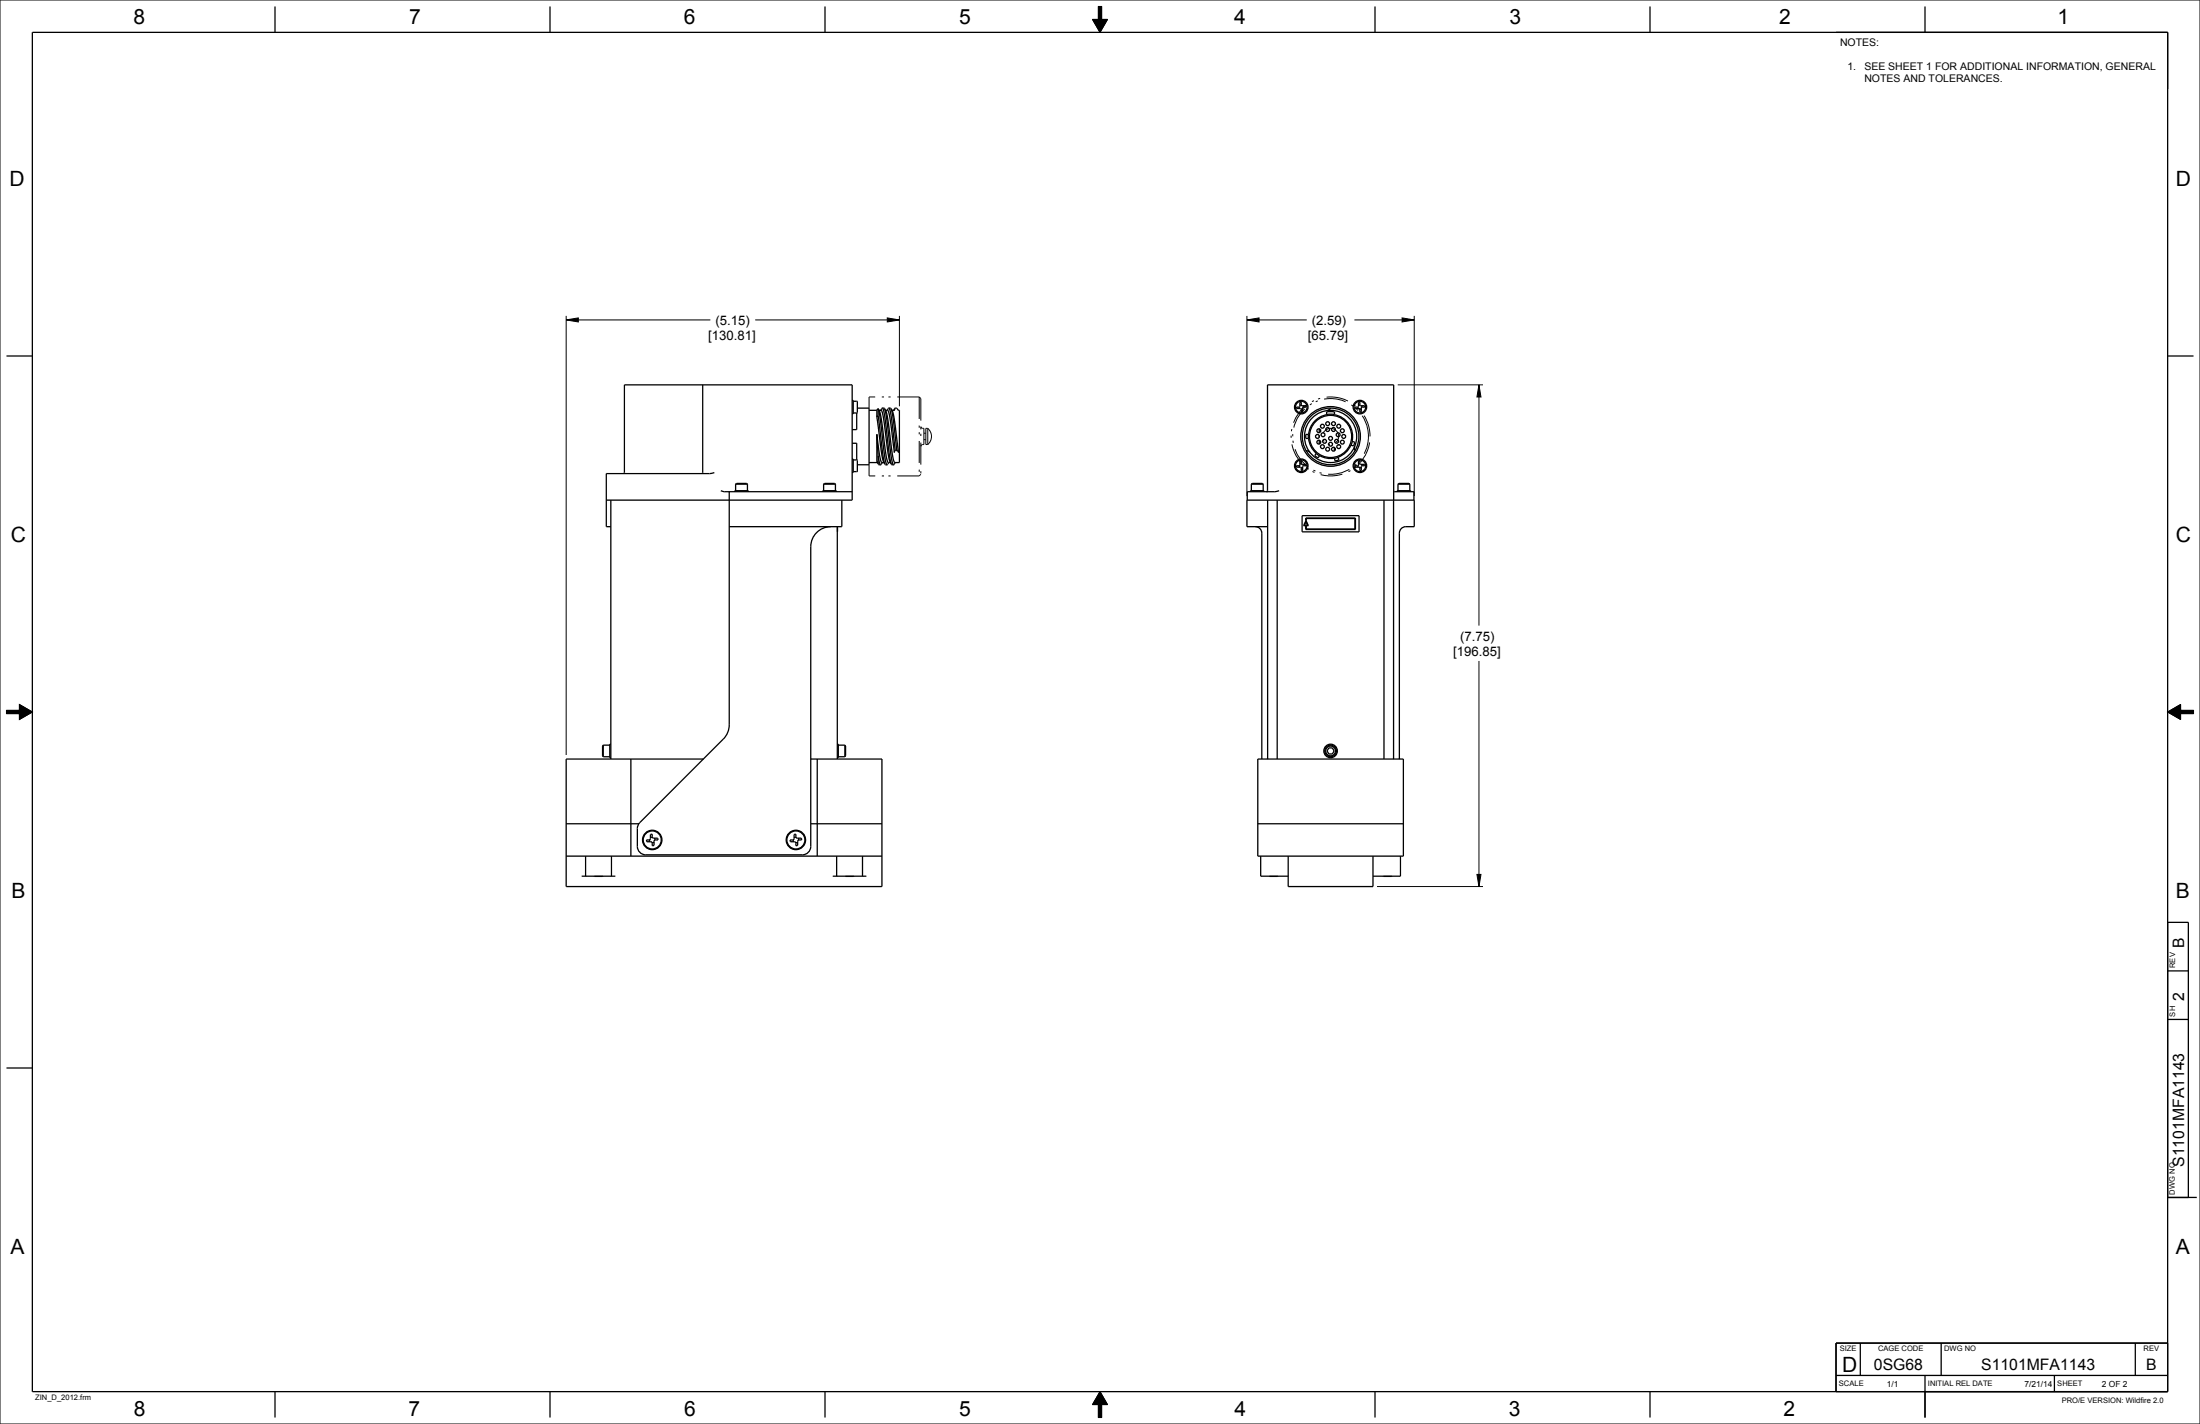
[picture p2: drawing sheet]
<svg xmlns="http://www.w3.org/2000/svg" width="864mm" height="559mm" viewBox="0 0 864 559" stroke-linecap="round" stroke-linejoin="round" font-family="sans-serif">
<g fill="none" stroke="#000" stroke-width=".39">
<path d="M0 0h863.6v558.8h-863.6zM431.2 2.5h1.2v5.1h2.3l-2.9 5.1-2.9-5.1h2.3zM222.2 125.5l4.8-.7v1.5zM222.2 124v172.3M222.2 125.5h56.7M296.4 125.5h56.7M348.3 124.8l4.8 .7-4.8 .8zM353.1 124v35.4M489.5 125.5l4.7-.7v1.5zM489.5 125.5h23.5M489.5 124v70.7M531.7 125.5h23.5"/>
<path d="M550.4 124.8l4.8 .7-4.8 .8zM555.2 124v70.7M548.7 151h33.4M580.6 151l.8 4.8h-1.6zM580.6 151v94.5M580.6 259.4v88.5M2.5 278.8h5.1v-2.3l5.1 2.9-5.1 2.9v-2.3h-5.1zM850.9 279.4l5.1-2.9v2.3h5.1v1.2h-5.1v2.3zM540.5 347.9h41.6M579.8 343.1h1.6l-.8 4.8zM431.8 546.1l2.9 5.1h-2.3v5.1h-1.2v-5.1h-2.3z"/>
</g>
<path d="M431.2 2.5h1.2v5.1h2.3l-2.9 5.1-2.9-5.1h2.3zM222.2 125.5l4.8-.7v1.5zM348.3 124.8l4.8 .7-4.8 .8zM489.5 125.5l4.7-.7v1.5zM550.4 124.8l4.8 .7-4.8 .8zM580.6 151l.8 4.8h-1.6zM850.9 279.4l5.1-2.9v2.3h5.1v1.2h-5.1v2.3zM2.5 278.8h5.1v-2.3l5.1 2.9-5.1 2.9v-2.3h-5.1zM579.8 343.1h1.6l-.8 4.8zM431.8 546.1l2.9 5.1h-2.3v5.1h-1.2v-5.1h-2.3z" fill="#000"/>
<g fill="none" stroke="#000" stroke-width=".51">
<path d="M12.7 12.7h838.2v533.4h-838.2zM107.9 2.5v10.2M215.9 2.5v10.2M323.8 2.5v10.2M539.8 2.5v10.2M647.7 2.5v10.2M755.6 2.5v10.2M2.5 139.7h10.2M850.9 139.7h10.2M275.8 151v34.5l-.2 .3M334.5 157.1h.4v5.3h-.4M334.9 157.5h1.4l.2 .2v4.1l-.2 .3"/>
<path d="M510 159.8l.2 .5M510.3 157.9l.5-.1 .2 1.4h1.7v.6l-1.3 .1v1.7l-.6 .1-.2-1.3-1.6-.1-.1-.5 1.3-.2zM510.8 158.9l-.5 .2M511.4 159.2l.2 .6M533 159.8l.2 .5M533.3 157.9l.5-.1 .2 1.4h1.7l.1 .6-1.4 .1v1.7l-.6 .1-.1-1.3-1.7-.1-.1-.5 1.3-.2zM533.8 158.9l-.5 .2M534.4 159.2l.2 .6M334.5 174h1.8v6.5M334.9 162.1h1.4M336.3 162.1v6.5h-1.8M336.5 160.2h4.7v22.2h-4.7"/>
<path d="M341.2 161h3M344.2 163.7l1.8 14a8.6 8.6 0 0 0 1.3 4.4M344.2 170.5l.5 8.3M344.2 170.5l1.4 9.9 .5 1.1h.9M344.2 161v2.7M344.2 170.5v10.5M344.6 160.3l-.4 .7M344.7 160.4h.1M344.7 160.4v.1M344.7 163l1.8 15.1 .8 4M344.7 178.8l.5 2.7 .5 .9M344.7 163l-.5 .7"/>
<path d="M344.7 160.4v2.6M344.7 178.8v3M344.7 160.5l.8 3.9 1.8 14.8 .5 2.4 .4 .8M344.7 160.5a14.7 14.7 0 0 1 1.7 7.2l1.7 12.3 .5 1.4 .9 .1M345.1 161l.9 .1 .5 1.4 1.8 13.2a13.3 13.3 0 0 0 1.6 6.4M346.3 160.2l.9 .1M346.3 160.2l-.6 .8M346.3 160.2l.5 .8 .5 2.3 1.8 14.8 .8 4M347.2 160.3l.1 .2M347.3 160.5l.8 3.9 1.7 14.8 .5 2.4 .5 .8M347.3 160.5a14.8 14.8 0 0 1 1.6 7.2l1.9 13 .4 .8h1.9v-20.5h-.5M347.6 161l.9 .1 .5 1.1 2.1 15.4 .3-.8"/>
<path d="M348.9 160.2l-.6 .8M348.9 160.2l.8 .1M348.9 160.2l.5 .8 .4 2.4 1.6 13.4M349.7 160.3l.7 1.4 .5 2.2 1.8 13.7-.6-.8M349.7 160.3l.1 .2M349.8 160.5h.1M349.8 160.5l.8 4 1.5 12.3M351.3 160.2l-.5 .8M351.3 160.2h.1M351.4 160.2l-.3 .9-1-.1M351.4 160.2h-.1M351.4 160.2h.7l.5 .8"/>
<path d="M351.4 176.8h.7M352.6 161l.1 .1M511.4 160.4l-.6 .2M512.7 176.8l1.5 .8M513.6 170.5v1.6M513.7 170.5h-1.1v.8v.8h1.1M513.7 172.1a8.7 8.7 0 0 0 3 5.8M516.7 177.9l1.3 1M516.7 177.9l-.6 .9 .6 .5 .7 .4 .6-.9M517.9 168.3v1.5M517.9 171v.5M517.9 172.8v1.4"/>
<path d="M520.8 162.7v-1.1l1.5-.1 1.5 .1v1.1a8.7 8.7 0 0 1 7 10.5l1 .3-.2 .8-.3 .7-1-.3a8.7 8.7 0 0 1-5 4.7l.3 1.1-.8 .2-.7 .2-.3-1.1a8.7 8.7 0 0 1-5.8-1M520.8 162.7a8.7 8.7 0 0 0-7.1 7.8M522.3 160.2l-1.4 .9M523.8 175.6v1.4M523.8 162.7h-3M525.3 174.6h.4M525.3 179.5l-1.5 .4M530.8 173.2l-.4 1.5M531.8 175.1l.1 1.7M534.4 160.4l-.6 .2M239.8 196.3v101.6M244.9 185.8l.2-.3v-34.5h89.4v45.3h-96.5"/>
<path d="M280.4 185.5l-1.9 .3h-40.5v20.9h1.8M283 192.6l1.5 .4h50M286.3 193v91.4a7.9 7.9 0 0 1-2.3 5.6l-33.2 33.2-.6 1.9v7.1a3.3 3.3 0 0 0 3.3 3.3h61.5a3.3 3.3 0 0 0 3.3-3.3v-117.7a7.9 7.9 0 0 1 7.8-7.8M288.4 193v-.4h5.3v.4M288.8 190l.3-.3h4l.3 .3M288.8 190v2.6M288.8 190h4.6M293.4 190v2.6M323 193v-.4h5.3v.4M323.3 190l.3-.3h4l.4 .3M323.3 190v2.6M323.3 190h4.7"/>
<path d="M328 190v2.6M330.5 196.3v10.4h-44.2M334.5 180.1h.4v5.3h-.4M334.9 180.5h1.4M336.3 180.5l.2 .2v4.1l-.2 .3h-1.4M341.2 181.5h3.3M344.2 181l.5 .8M344.2 181l.6 1.1M344.7 181.8l.1 .3M344.8 182.1l.2 .3h.7M346.3 181.5l-.6 .9M347.3 182.1h.1"/>
<path d="M347.3 182.1l.3 .3h.6M348.5 182.2l-.3 .2M348.9 181.5l-.4 .6M349.9 182.1l.2 .3h.7M351.4 181.5l-.6 .9M490.9 193v-.4h5.3v.4M491.2 190h4.7M491.2 190l.3-.3h4l.4 .3M491.2 190v2.6M495.9 190v2.6M497.2 193l.3-.4v-41.6h49.6v45.3M497.6 196.3v101.6"/>
<path d="M501.4 196.3v101.6M502.1 192.6l-1.8 .4h-10.7v3.3M510 182.8l.2 .5M510.8 181.9v-1.1l-.5 .1-.1 1.7-1.3 .2 .1 .5h1.5l.3 .3M510.8 181.9l.3 .3h1.6v.6l-1.3 .1v1.7l-.6 .1v-1.1M510.8 181.9l-.5 .3M511.4 183.4l-.6 .2M511.4 182.2l.2 .6M532.9 182.8h-1l.1 .5h1.5l.3 .3M533 182.8l.2 .5M533.8 181.9v-1.1l-.5 .1v1.5l-.4 .4M533.8 181.9l.4 .3h1.5l.1 .6-1.4 .1v1.7l-.6 .1v-1.1"/>
<path d="M533.8 181.9l-.5 .3M534.4 183.4l-.6 .2M534.4 182.2l.2 .6M543.3 196.3v101.6M547 196.3v101.6M547.1 192.6l.4 .4h7.5v3.3M548.4 193v-.4h5.3v.4M548.8 190h4.6M548.8 190l.3-.3h4l.3 .3M548.8 190v2.6M553.4 190v2.6M328.7 206.7v91.2"/>
<path d="M328.8 206.7l-.1 2M492.8 206.7l1.1 .2 .9 .7 .5 1.6v88.7M497.6 206.7h-8.1v-10.4h65.7v10.4l-4.5 .2-1.1 1.2-.3 1.1v88.7M511.1 202.4h22.4v6.3h-22.4zM512.6 203.3h19.5v4.5h-19.5v-1.5h-.9l1-2 .9 2h-.8v1.3h19.1v-4.1h-19.1v.8h-.2zM512.7 204.7l.6 1.4h-1.3zM236.8 292.4l-.3 .4v3.8l.3 .4M236.8 292.4v4.6M236.8 297h2.6M236.8 292.4h2.6M239.8 292h-.4v5.3h.4M247.6 297.9v38.1"/>
<path d="M276.1 297.9h-53.9v50h124v-50h-27.9M320.8 297.9v38.1M328.7 292h.4v5.3h-.4M329.1 297h2.5M329.1 292.4h2.5M331.6 292.4l.3 .4v3.8l-.3 .4M331.6 292.4v4.6M493.7 297.9h57.2v38.1h-57.2zM521.6 293.5h1.4l.7 1.2-.7 1.2h-1.4l-.7-1.2zM222.2 336h124M222.2 323.3h28.6M229.9 336v7.8"/>
<path d="M240 336v7.8M254.9 329.6l.3 .7M255.3 327.5l.7-.1 .1 1.2 .3 .3h1.8l.1 .7-1.2 .1-.3 .3-.1 1.7-.7 .2v-1.2l-.3-.3-1.8-.1-.1-.7h1.2l.3-.3zM256.1 328.5l-.8 .3M256.7 330.4l-.7 .3M256.9 328.9l.2 .7M311.3 329.6l.3 .7M311.7 327.5l.7-.1 .1 1.2 .3 .3h1.8l.1 .7-1.2 .1-.3 .3-.1 1.7-.7 .2v-1.2l-.3-.3-1.8-.1-.1-.7h1.2l.3-.3zM312.5 328.5l-.8 .3M313.1 330.4l-.7 .3M313.3 328.9l.2 .7M318.3 323.3h27.9"/>
<path d="M328.4 336v7.8M338.6 336v7.8M493.7 323.3h57.2M494.9 336v7.8h10.8M505.7 336v11.9h33.3v-11.9M549.7 336v7.8h-10.7M228.3 343.8h13.3M233.3 343.8l.1 .1M236.6 343.8l-.1 .1M326.9 343.8h13.2M331.8 343.8l.1 .1M335.2 343.8l-.1 .1"/>
<path d="M498.3 343.8l.1 .1M501.6 343.8l-.1 .1M543 343.8l.1 .1M546.3 343.8v.1M850.9 361.9h8.1v108M850.9 381h8.1M2.5 419.1h10.2M850.9 400h8.1M850.9 469.9h11.4M720.7 539.8h130.2M730.2 527v12.8M755.6 539.8v16.5"/>
<path d="M762 527v12.8M806.4 539.8v6.3M838.2 527v12.8M850.9 527h-130.2v19.1M107.9 546.1v10.2M215.9 546.1v10.2M323.8 546.1v10.2M539.8 546.1v10.2M647.7 546.1v10.2"/>
<circle cx="510.8" cy="159.8" r="2.29"/>
<circle cx="510.8" cy="159.8" r="2.65"/>
<circle cx="533.8" cy="159.8" r="2.29"/>
<circle cx="533.8" cy="159.8" r="2.65"/>
<circle cx="517.2" cy="171.3" r=".76"/>
<circle cx="517.7" cy="169" r=".76"/>
<circle cx="517.7" cy="173.5" r=".76"/>
<circle cx="519.1" cy="175.3" r=".76"/>
<circle cx="519.1" cy="167.3" r=".76"/>
<circle cx="519.3" cy="170.6" r=".76"/>
<circle cx="520" cy="173.2" r=".76"/>
<circle cx="521.2" cy="166.3" r=".76"/>
<circle cx="521.2" cy="168.5" r=".76"/>
<circle cx="521.2" cy="176.3" r=".76"/>
<circle cx="522.3" cy="171.3" r="11.7"/>
<circle cx="522.3" cy="171.3" r="10.3"/>
<circle cx="522.3" cy="171.3" r="8.3"/>
<circle cx="522.3" cy="174.3" r=".76"/>
<circle cx="522.3" cy="172" r=".76"/>
<circle cx="522.3" cy="171.3" r="11.1"/>
<circle cx="523.5" cy="166.3" r=".76"/>
<circle cx="523.5" cy="168.5" r=".76"/>
<circle cx="523.5" cy="176.3" r=".76"/>
<circle cx="524.7" cy="173.2" r=".76"/>
<circle cx="525.3" cy="170.6" r=".76"/>
<circle cx="525.5" cy="175.3" r=".76"/>
<circle cx="525.5" cy="167.3" r=".76"/>
<circle cx="526.9" cy="169" r=".76"/>
<circle cx="526.9" cy="173.5" r=".76"/>
<circle cx="527.5" cy="171.3" r=".76"/>
<circle cx="510.8" cy="182.8" r="2.29"/>
<circle cx="510.8" cy="182.8" r="2.65"/>
<circle cx="533.8" cy="182.8" r="2.29"/>
<circle cx="533.8" cy="182.8" r="2.65"/>
<circle cx="522.3" cy="294.7" r="2.28"/>
<circle cx="522.3" cy="294.7" r="2.65"/>
<circle cx="522.3" cy="294.7" r="1.92"/>
<circle cx="256" cy="329.6" r="3.8"/>
<circle cx="256" cy="329.6" r="3.5"/>
<circle cx="312.4" cy="329.6" r="3.8"/>
<circle cx="312.4" cy="329.6" r="3.5"/>
</g>
<g fill="none" stroke="#000" stroke-width=".39" stroke-dasharray="8.6 2.6 .9 1.7 .9 2.6" stroke-linecap="butt">
<path d="M360.8 155.8v31M360.8 155.8h-19.6M361.5 156.4v29.7M361.5 156.4l-.7-.6M341.2 160.2v-4.4M361.5 167.3l.2 .6 .5 .2M362.2 174.4l-.5 .3-.2 .5M362.7 174.4v-6.3M362.7 174.4h-.5M362.7 168.1h-.5M363.4 174.4v-6.3M363.4 172.5h-.7"/>
<path d="M363.4 170h-.7M364.2 174.4v-6.3M364.2 174.4h-.8M364.2 168.1h-.8M364.2 168.1l1.1 1.4 .4 1.8M365.7 171.3l-.4 1.7-1.1 1.4M525.5 171.3a3.2 3.2 0 0 0-4.6-2.9 3.2 3.2 0 0 0-.5 5.4 3.2 3.2 0 0 0 5-1.9l.1-.6M537.2 171.3a14.9 14.9 0 0 0-21.9-13.1 14.9 14.9 0 0 0-1.3 25.4 14.9 14.9 0 0 0 23.1-10.8l.1-1.5M537.8 171.3a15.5 15.5 0 0 0-22.8-13.7 15.5 15.5 0 0 0-1.3 26.5 15.5 15.5 0 0 0 24-11.2l.1-1.6M341.2 182.4v4.4M360.8 186.8h-19.6M361.5 186.1l-.7 .7"/>
</g>
<g font-size="8.3">
<text x="52.4" y="9.5">8</text>
<text x="160.6" y="9.5">7</text>
<text x="268.5" y="9.5">6</text>
<text x="376.5" y="9.5">5</text>
<text x="484.4" y="9.5">4</text>
<text x="592.5" y="9.5">3</text>
<text x="698.4" y="9.5">2</text>
<text x="807.6" y="9.5">1</text>
<text x="3.8" y="73">D</text>
<text x="854.1" y="73">D</text>
<text x="4.2" y="212.8">C</text>
<text x="854.1" y="212.7">C</text>
<text x="4.6" y="352.4">B</text>
<text x="854.1" y="352.4">B</text>
<text x="4.1" y="492.1">A</text>
<text x="854.1" y="492.1">A</text>
<text x="723.1" y="538.2">D</text>
<text x="52.5" y="555.6">8</text>
<text x="160.3" y="555.6">7</text>
<text x="268.5" y="555.6">6</text>
<text x="376.5" y="555.6">5</text>
<text x="484.7" y="555.6">4</text>
<text x="592.2" y="555.6">3</text>
<text x="700.1" y="555.6">2</text>
</g>
<g font-size="6.2">
<text x="857.4" y="371.9" transform="rotate(-90 857.4 371.9)">B</text>
<text x="857.4" y="392.6" transform="rotate(-90 857.4 392.6)">2</text>
<text x="857.4" y="457.9" transform="rotate(-90 857.4 457.9)">S1101MFA1143</text>
<text x="735.6" y="537.7">0SG68</text>
<text x="777.7" y="537.7">S1101MFA1143</text>
<text x="842.5" y="537.7">B</text>
</g>
<g font-size="5.2">
<text x="280.9" y="127.5">(5.15)</text>
<text x="514.9" y="127.5">(2.59)</text>
<text x="278" y="133.5">[130.81]</text>
<text x="513.4" y="133.5">[65.79]</text>
<text x="573.2" y="251.4">(7.75)</text>
<text x="570.5" y="257.4">[196.85]</text>
</g>
<g font-size="4.1">
<text x="722.3" y="17.9">NOTES:</text>
<text x="725.2" y="27.4">1.</text>
<text x="731.8" y="27.4">SEE SHEET 1 FOR ADDITIONAL INFORMATION, GENERAL</text>
<text x="731.8" y="32.1">NOTES AND TOLERANCES.</text>
</g>
<g font-size="3.3">
<text x="740.7" y="544.2">1/1</text>
<text x="794.7" y="544.2">7/21/14</text>
<text x="825.1" y="544.2">2 OF 2</text>
</g>
<g font-size="3">
<text x="853.8" y="379.9" transform="rotate(-90 853.8 379.9)">REV</text>
<text x="853.9" y="398.9" transform="rotate(-90 853.9 398.9)">SH</text>
<text x="853.8" y="468.8" transform="rotate(-90 853.8 468.8)">DWG NO</text>
<text x="722.2" y="530.2">SIZE</text>
<text x="737.2" y="530.2">CAGE CODE</text>
<text x="763.1" y="530.2">DWG NO</text>
<text x="841.5" y="530.2">REV</text>
<text x="721.9" y="544">SCALE</text>
<text x="756.8" y="544">INITIAL REL DATE</text>
<text x="807.6" y="544">SHEET</text>
<text x="13.8" y="549.5">ZIN_D_2012.frm</text>
<text x="809.3" y="550.4">PRO/E VERSION: Wildfire 2.0</text>
</g>
</svg>
